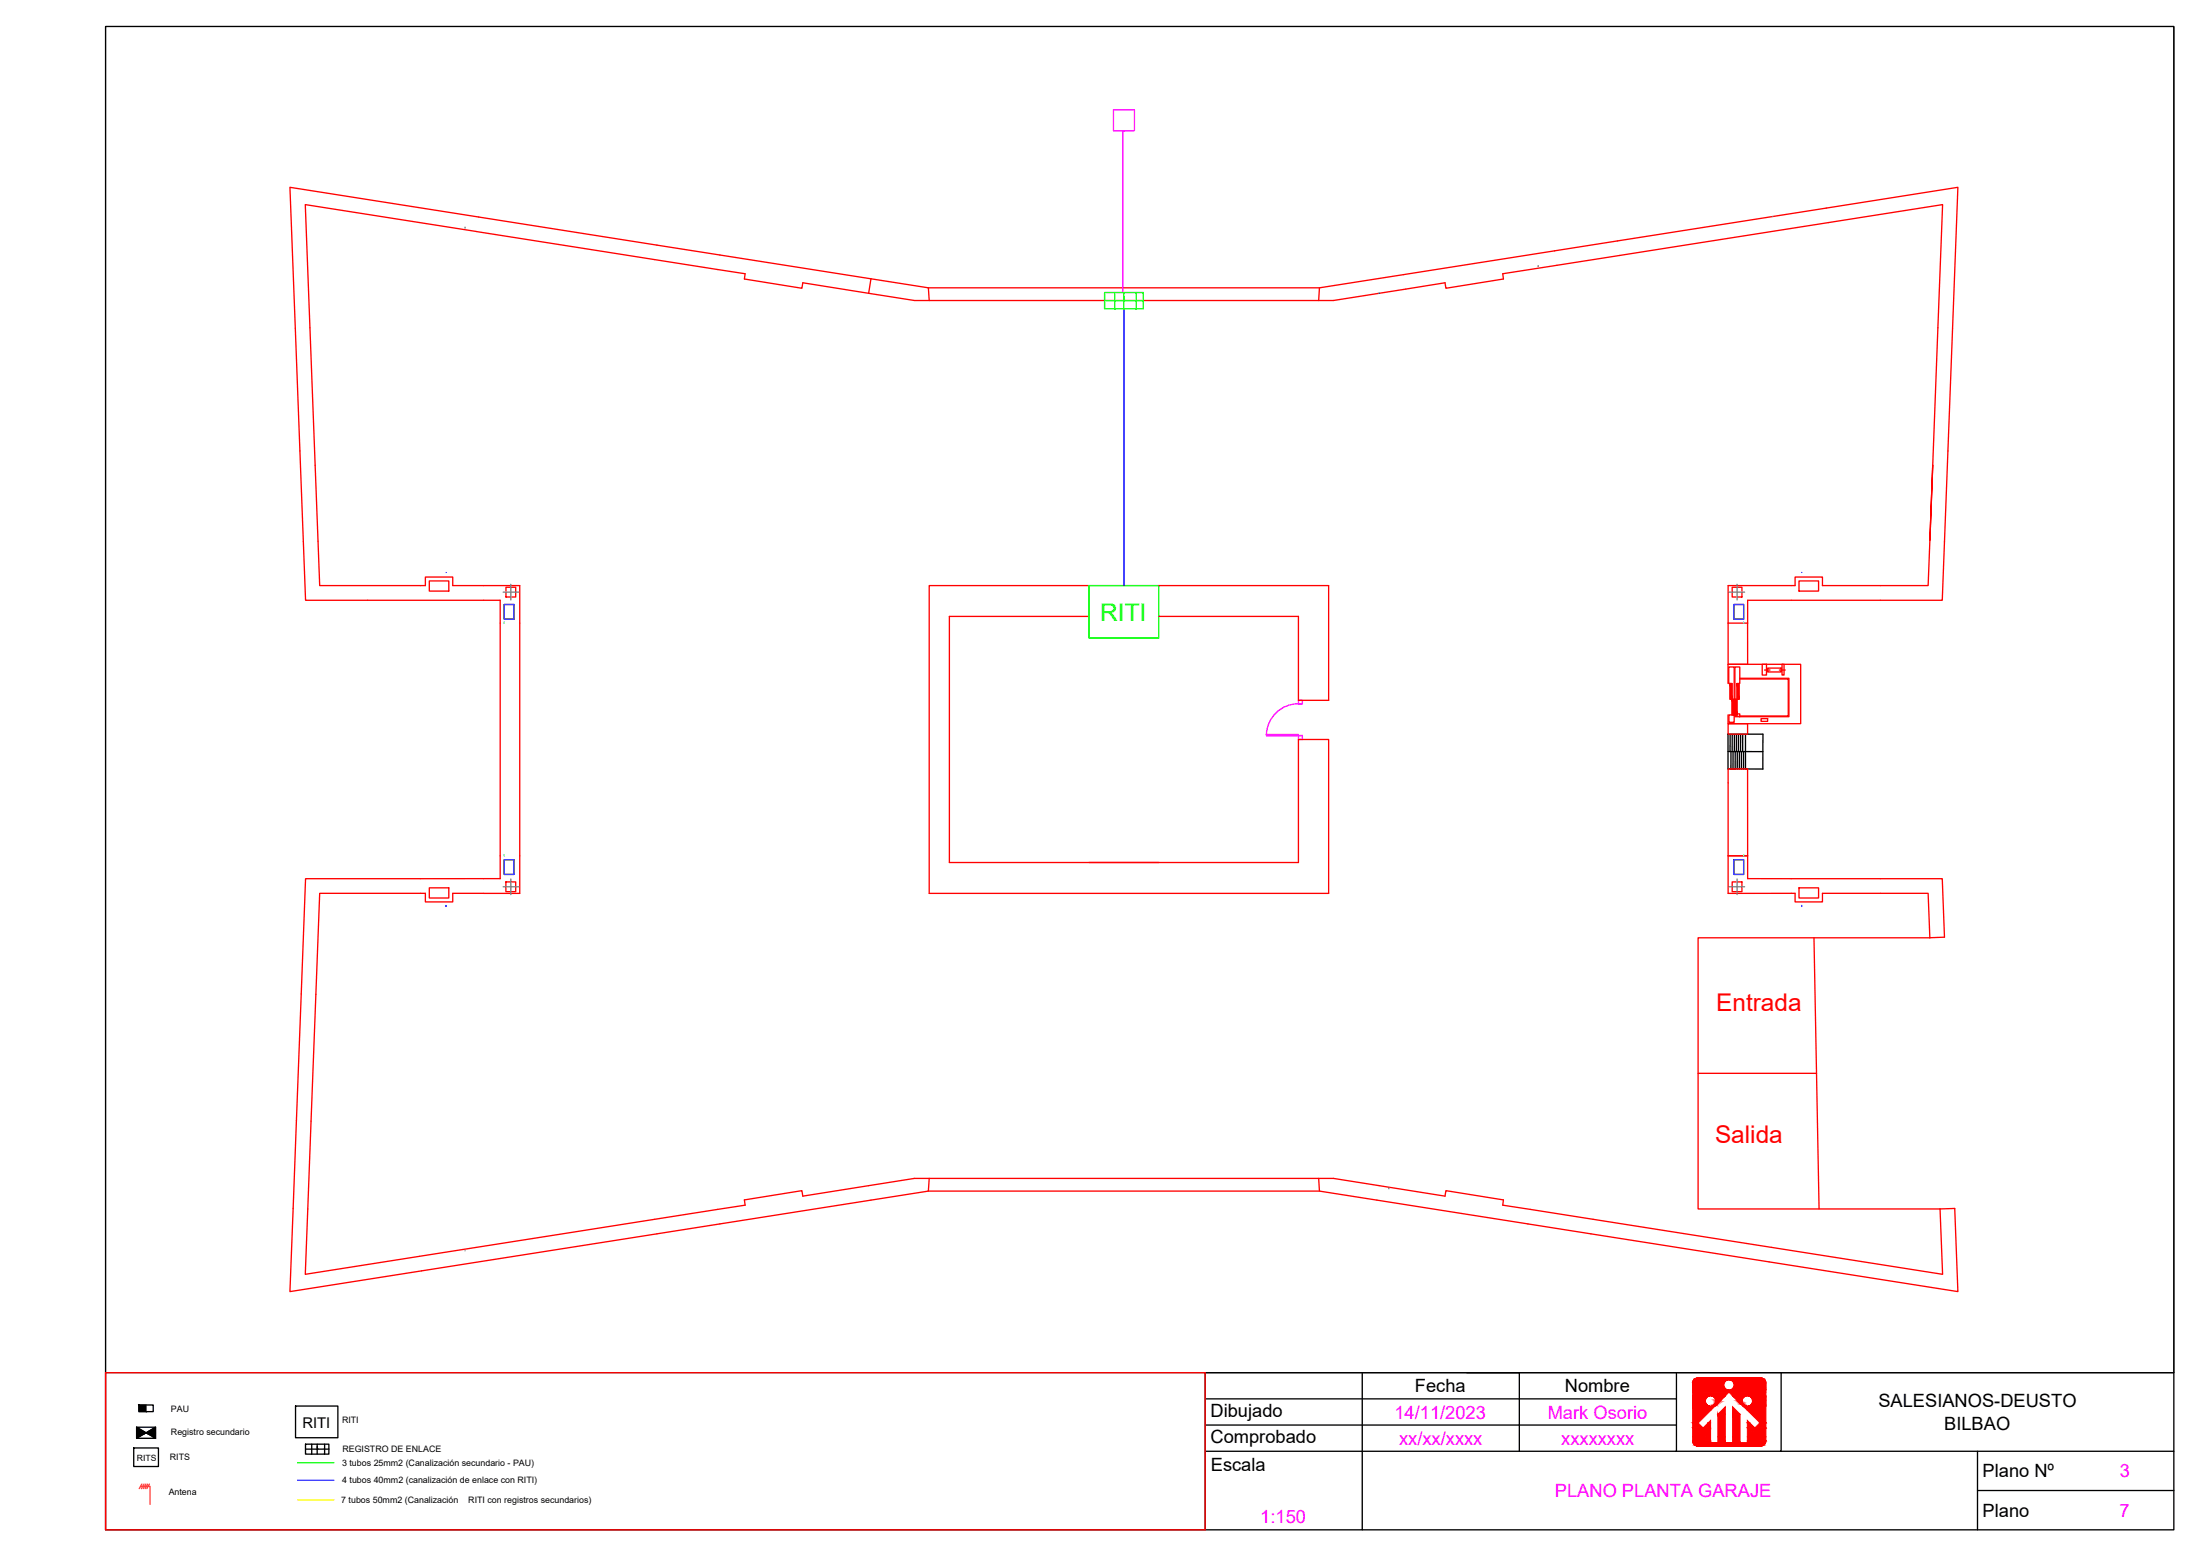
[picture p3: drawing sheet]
<svg xmlns="http://www.w3.org/2000/svg" width="420mm" height="297mm" viewBox="0 0 420 297" stroke-linecap="round" stroke-linejoin="round" font-family="sans-serif">
<!-- layer: edificio 2|1. MURO -->
<g fill="none" stroke="#f00" stroke-width=".25">
<path d="M165.9 56l8.8 1.4h79.9l21.4-3.4 .1 1 11-1.7-.1-1 84-13.2-1.9 49.7M165.9 56l-12.6-2-.1 1-11-1.7 .1-1-84-13.2 2.8 72.7h20.1v-1.6h5.3v1.6h12.8v58.7h-12.8v1.7h-5.3v-1.7h-20.1l-2.8 72.8 84-13.2-.1-1 11-1.8 .1 1 21.3-3.3h80l21.4 3.3 .1-1 11 1.8-.1 1 84 13.2-.5-12.5M166.3 53.2l-110.9-17.4 3 78.8h37.1v53.1h-37.1l-3 78.9 121.9-19.2 .2-2.4M166.3 53.2l11 1.7 .2 2.5M166.3 53.2l-.4 2.8M177.3 54.9h74.7M251.8 57.4l.2-2.5 121.9-19.1-3 78.8h-37.1v4.4M369.1 88.8l-.5 14.5 .5-14.5M82 110.9h3.7v1.9h-3.7zM96.3 115.4h1.8v2.8h-1.8zM208 111.8h-30.5v58.7h76.2v-29.3h-5.7v23.5h-66.7v-47h26.7M221.3 111.8h32.4v21.9h-5.7v-16h-26.7"/>
<path d="M331.1 115.4h1.9v2.8h-1.9zM343.6 110.9h3.7v1.9h-3.7zM368.6 103.3l-.4 8.5h-20.1v-1.6h-5.3v1.6h-12.8v15h3.8v-7.8h-3.8M330 138.2h3.8v2h-3.8zM82 169.5h3.7v1.9h-3.7zM96.3 164.1h1.8v2.8h-1.8zM330 163.4h3.8M331.1 164.1h1.9v2.8h-1.9zM343.6 169.5h3.7v1.9h-3.7zM346.4 179l1 51.8M368.6 179l2.8-.1-.5-11.2h-37.1v-20.9h-3.8v23.7h12.8v1.7h5.3v-1.7h20.1l.4 8.5h-44.3v51.8h46.2M324.3 204.9h22.6"/>
<path d="M177.3 227.4h74.7M251.8 225l.2 2.4 121.9 19.2-.6-15.9-2.8 .1"/>
</g>
<!-- layer: edificio 2|3. CARP -->
<path d="M96.3 119h.1M333 119h.1M96.3 163.4h.1M333 163.4h.1" fill="none" stroke="#0ff" stroke-width=".25"/>
<path d="M88.8 43.6h.1M293.8 50.9h.1M338.5 41.3h.1M88.8 238.8h.1M265.2 226.9h.1" fill="none" stroke="#767676" stroke-width=".25"/>
<!-- layer: edificio 2|1. MURO MODIF -->
<path d="M96.6 112.1h1.9v1.9h-1.9zM330.8 112.1h1.9v1.9h-1.9zM96.6 168.4h1.9v1.8h-1.9zM330.8 168.4h1.9v1.8h-1.9z" fill="none" stroke="#f00" stroke-width=".25"/>
<!-- layer: edificio 2|4.1 ESTR REFORMADO -->
<path d="M96.1 113h3M97.6 111.5v3M330.2 113h3M331.7 111.5v3M96.1 169.3h3M97.6 167.8v3M330.2 169.3h3M331.7 167.8v3" fill="none" stroke="#808080" stroke-width=".25"/>
<!-- layer: edificio 2|12. MOB ASEOS+COCINAS -->
<path d="M85.2 109.3h.1M344.1 109.3h.1M85.2 173h.1M344.1 173h.1" fill="none" stroke="#00f" stroke-width=".25"/>
<!-- layer: edificio 2|1. ESTR - CUBIERTA -->
<path d="M96.3 115.4h1.8v2.8h-1.8zM331.1 115.4h1.9v2.8h-1.9zM96.3 164.1h1.8v2.8h-1.8zM331.1 164.1h1.9v2.8h-1.9z" fill="none" stroke="#003fff" stroke-width=".25"/>
<!-- layer: edificio 2|12. MOBILIARIO -->
<path d="M263.4 56h.1" fill="none" stroke="#00f" stroke-width=".25"/>
<!-- layer: Localizacion -->
<g fill="#f00" stroke="#f00" stroke-width=".19">
<path d="M331.7 130.5l.4 3v-3zM331.7 130.5l.4 3h-.4z"/>
<path d="M330.4 130.5l.4 3v-3zM330.4 130.5l.4 3h-.4z"/>
<path d="M331.3 133.5l.4 2.8v-2.8zM331.3 133.5l.4 2.8h-.4z"/>
<path d="M331.3 136.3l.4 .2v-.2zM331.3 136.3l.4 .2h-.4z"/>
<path d="M330.8 133.5l.4 3v-3zM330.8 133.5l.4 3h-.4z"/>
</g>
<g fill="none" stroke="#f00" stroke-width=".25">
<path d="M330 130.5v-3.7h13.9v11.4h-13.9v-1.7M330.2 136.5h1v1.4h-1zM330.4 130.5h.4v3h-.4zM330.4 130.5h-.2v-3.2h1v6.2M330.8 133.5h.4v3h-.4zM331.3 133.5h.4v3h-.4zM331.3 136.5h.4v-.2h.6v.5h-1zM331.7 130.5h.4v3h-.4zM332.1 130.5h.2v-3.2h-1v6.2M332.3 129.6h9.2v7.1h-9.2M332.3 129.5h9.4v7.3h-9.4M336.3 137.2h1.3v.5h-1.3z"/>
<path d="M336.6 126.8h.8v2.1h-.8zM337 127.9h1M337.6 127.5h2.6v.8h-2.6zM339.8 127.9h1.1M340.3 126.8h.4v2.1h-.4zM20.2 262.1h210v29.9h-210z"/>
</g>
<!-- layer: edificio 2|Escaleras y ascensor -->
<g fill="none" stroke="#000" stroke-width=".25">
<path d="M330 143.5h3.4v3.3M330.4 140.2v3.3M330.6 143.5v3.3M330.8 140.2v3.3M331 143.5v3.3M331.2 140.2v3.3M331.4 143.5v3.3M331.6 140.2v3.3M331.8 143.5v3.3M332 140.2v3.3M332.2 143.5v3.3M332.4 140.2v3.3"/>
<path d="M332.6 143.5v3.3M332.8 140.2v3.3M333 143.5v3.3M333.4 140.2v3.3h3.3M336.7 140.2h-6.7v6.6h6.7M336.7 140.2v6.6"/>
</g>
<!-- layer: edificio 2|3. CARPINTERIA -->
<path d="M248 133.7h.7v.7h-.7zM248 134.3a6.1 6.1 0 0 0-6.1 5.9M241.9 140.2h6.1v.3h-6.1zM248 140.5l.7-.1v.8h-.7z" fill="none" stroke="#f0f" stroke-width=".25"/>
<!-- layer: edificio 2|arqueta + tubos -->
<path d="M212.7 21h4v4h-4zM214 25h.4v30.8M214.6 25h.3" fill="none" stroke="#f0f" stroke-width=".25"/>
<!-- layer: edificio 2|Telecomunicaciones -->
<path d="M211 55.8h7.3v3.2h-7.3zM211 57.4h7.3M212.9 55.8v3.2M214.6 55.8v3.2M217 55.8v3.2M208 111.8h13.3v10h-13.3zM56.9 279.2h6.9" fill="none" stroke="#0f0" stroke-width=".25"/>
<!-- layer: edificio 2|CABLE DE ENLACE A RITI -->
<path d="M214.6 59l.1 52.8M56.9 282.6h6.9" fill="none" stroke="#00f" stroke-width=".25"/>
<!-- layer: edificio 2|LEYENDA -->
<g fill="#000" stroke="#000" stroke-width=".19">
<path d="M26.1 272.5l1.8 1h-1.8zM26.1 273.7h1.5l-1.5 .9zM27.9 273.5h1.8v.2zM27.9 273.5l1.8-1v1z"/>
<path d="M26.5 268.2l1.4 1.3v-1.3zM26.5 268.2l1.4 1.3h-1.4z"/>
<path d="M27.9 273.5l.3 .2h1.5zM28.2 273.7h1.5v.9z"/>
<path d="M26.1 273.5l1.5 .2 .3-.2zM26.1 273.5l1.5 .2h-1.5z"/>
</g>
<path d="M25.5 276.4h4.8v3.6h-4.8zM26.1 272.5v2.1h3.6v-2.1h-3.6l3.6 2.1M26.5 268.2h2.8v1.3h-2.8zM29.7 272.5l-3.6 2.1M56.4 268.4h8.1v6.1h-8.1zM58.3 275.7h4.5v1.9h-4.5zM58.3 276.6h4.5M59.5 275.7v1.9M60.6 275.7v1.9M62 275.7v1.9" fill="none" stroke="#000" stroke-width=".25"/>
<!-- layer: edificio 2|CABLE DE REGISTROS SECUNDARIOS -->
<path d="M56.9 286.3h6.9" fill="none" stroke="#ff0" stroke-width=".25"/>
<!-- layer: edificio 2|Antena -->
<path d="M26.8 283.7h1.9v3.5M27.1 283.3l-.5 .9M27.5 283.3l-.5 .9M27.9 283.3l-.5 .9M28.2 283.3l-.5 .9M28.5 283.3l-.5 .9" fill="none" stroke="#ff7f00" stroke-width=".25"/>
<!-- layer: 0 -->
<path d="M20.2 5.1h395v257h-395z" fill="none" stroke="#000" stroke-width=".19"/>
<!-- layer: 1c16cajetinA3MARKOSORIO|Cajetin -->
<path d="M20.2 5.1h395v286.9h-395zM230.2 277h60M230.2 272h90M230.2 267h90M260.2 262.1v29.9M280.2 262.1h135M290.2 277v-14.9h-60v29.9M320.2 262.1v14.9h-30M340.2 262.1v14.9h-20M340.2 277h75" fill="none" stroke="#000" stroke-width=".25"/>
<!-- layer: 1c16cajetinA3MARKOSORIO|Logo_SD -->
<g fill="#f00" stroke="#f00" stroke-width=".19">
<path d="M329.5 268.5v1.5h-1.4z"/>
<path d="M330.9 268.5l1.4 1.5h-1.4z"/>
<path d="M326.2 271.6l.5-.4v.4z"/>
<path d="M333.7 271.2l.5 .4h-.5z"/>
<path d="M324.3 263l12.1 .1zM324.1 263.1h12.3z"/>
<path d="M324.1 263.1h12.5zM323.9 263.1h12.7z"/>
<path d="M323.9 263.1l12.9 .1zM323.8 263.2h13z"/>
<path d="M323.8 263.2l13.1 .1zM323.6 263.3h13.3z"/>
<path d="M323.6 263.3l13.4 .1-.1-.1zM323.6 263.3l13.4 .1h-13.5z"/>
<path d="M330.3 263.4h6.7zM330.3 263.4h6.7z"/>
<path d="M323.5 263.4h6.6zM323.5 263.4h6.6z"/>
<path d="M330.3 263.4h6.7zM330.3 263.4h6.7z"/>
<path d="M323.5 263.4h6.6zM323.5 263.4h6.4z"/>
<path d="M330.5 263.4l6.6 .1zM330.5 263.4l6.6 .1z"/>
<path d="M323.5 263.4h6.4zM323.5 263.4l6.3 .1z"/>
<path d="M330.6 263.5h6.5zM330.6 263.5h6.5z"/>
<path d="M323.4 263.5h6.4zM323.4 263.5h6.3z"/>
<path d="M330.7 263.5l6.4 .1zM330.7 263.5l6.4 .1z"/>
<path d="M323.4 263.5h6.3zM323.4 263.5l6.2 .1z"/>
<path d="M330.8 263.6l6.4 .1-.1-.1zM330.8 263.6l6.4 .1h-6.3z"/>
<path d="M323.4 263.6l6.1 .1 .1-.1zM323.4 263.6l6.1 .1h-6.2z"/>
<path d="M330.9 263.7h6.3zM330.9 263.7h6.3z"/>
<path d="M323.3 263.7h6.2zM323.3 263.7h6.2z"/>
<path d="M330.9 263.7l6.3 .2v-.2zM330.9 263.7l6.3 .2h-6.2z"/>
<path d="M323.3 263.7l6.1 .2 .1-.2zM323.3 263.7l6.1 .2h-6.1z"/>
<path d="M331 263.9h6.2zM331 263.9h6.2z"/>
<path d="M323.3 263.9h6.1zM323.3 263.9h6.1z"/>
<path d="M331 263.9l6.3 .1-.1-.1zM331 263.9l6.3 .1h-6.2z"/>
<path d="M323.3 263.9l6 .1 .1-.1zM323.3 263.9l6 .1h-6z"/>
<path d="M331.1 264h6.2zM331.1 264h6.2z"/>
<path d="M323.3 264h6zM323.3 264h6z"/>
<path d="M331.1 264l6.2 .2v-.2zM331.1 264l6.2 .2h-6.1z"/>
<path d="M323.3 264l5.9 .2 .1-.2zM323.3 264l5.9 .2h-5.9z"/>
<path d="M331.2 264.2l6.1 .2v-.2zM331.2 264.2l6.1 .2h-6.1z"/>
<path d="M323.3 264.2l5.9 .2v-.2zM323.3 264.2l5.9 .2h-5.9z"/>
<path d="M331.2 264.4l6.1 .2v-.2zM331.2 264.4l6.1 .2h-6.1z"/>
<path d="M323.3 264.4l5.9 .2v-.2zM323.3 264.4l5.9 .2h-5.9z"/>
<path d="M331.2 264.6l6.1 .1v-.1zM331.2 264.6l6.1 .1h-6.2z"/>
<path d="M323.3 264.6l6 .1-.1-.1zM323.3 264.6l6 .1h-6z"/>
<path d="M331.1 264.7l6.2 .2v-.2zM331.1 264.7l6.2 .2h-6.3z"/>
<path d="M323.3 264.7l6.1 .2-.1-.2zM323.3 264.7l6.1 .2h-6.1z"/>
<path d="M331 264.9l6.3 .1v-.1zM331 264.9l6.3 .1h-6.4z"/>
<path d="M323.3 264.9l6.2 .1-.1-.1zM323.3 264.9l6.2 .1h-6.2z"/>
<path d="M330.9 265l6.4 .2v-.2zM330.8 265.2l.1-.2 6.4 .2z"/>
<path d="M323.3 265l6.3 .2-.1-.2zM323.3 265l6.3 .2h-6.3z"/>
<path d="M330.8 265.2l6.5 .1zM330.6 265.3h6.7z"/>
<path d="M323.3 265.2l6.5 .1zM323.3 265.2l6.5 .1z"/>
<path d="M330.6 265.3h6.7zM330.5 265.3h6.8z"/>
<path d="M323.3 265.3h6.6zM323.3 265.3h6.6z"/>
<path d="M330.5 265.3l6.8 .1zM330.3 265.4h7z"/>
<path d="M323.3 265.3l6.8 .1zM323.3 265.3l6.8 .1z"/>
<path d="M323.3 265.4l14 .4v-.4zM323.3 265.4l14 .4h-14z"/>
<path d="M330.2 265.8l7.1 .7v-.7zM330.2 265.8l7.1 .7h-6.4z"/>
<path d="M323.3 265.8l6.2 .7 .7-.7zM323.3 265.8l6.2 .7h-6.2z"/>
<path d="M333.8 266.5h3.5zM333.8 266.5h3.5z"/>
<path d="M330.9 266.5h2.7zM330.9 266.5h2.5z"/>
<path d="M326.8 266.5h2.7zM326.8 266.5h2.7z"/>
<path d="M323.3 266.5h3.3zM323.3 266.5h3.1z"/>
<path d="M334 266.5l3.3 .1zM334 266.5l3.3 .1z"/>
<path d="M331 266.5h2.4zM331 266.5l2.3 .1z"/>
<path d="M327 266.5h2.5zM327 266.5l2.4 .1z"/>
<path d="M323.3 266.5h3.1zM323.3 266.5l3 .1z"/>
<path d="M334.1 266.6l3.2 .1zM334.1 266.6l3.2 .1z"/>
<path d="M331 266.6h2.3zM331 266.6l2.1 .1z"/>
<path d="M327.1 266.6h2.3zM327.1 266.6l2.2 .1z"/>
<path d="M323.3 266.6h3zM323.3 266.6l2.8 .1z"/>
<path d="M334.3 266.7l3 .1v-.1zM334.3 266.7l3 .1h-2.9z"/>
<path d="M331.1 266.7l1.9 .1 .1-.1zM331.1 266.7l1.9 .1h-1.8z"/>
<path d="M327.3 266.7l1.9 .1 .1-.1zM327.3 266.7l1.9 .1h-1.8z"/>
<path d="M323.3 266.7l2.7 .1 .1-.1zM323.3 266.7l2.7 .1h-2.7z"/>
<path d="M334.4 266.8l2.9 .1v-.1zM334.4 266.8l2.9 .1h-2.8z"/>
<path d="M331.2 266.8l1.7 .1 .1-.1zM331.2 266.8l1.7 .1h-1.5z"/>
<path d="M327.4 266.8l1.6 .1 .2-.1zM327.4 266.8l1.6 .1h-1.5z"/>
<path d="M323.3 266.8l2.6 .1 .1-.1zM323.3 266.8l2.6 .1h-2.6z"/>
<path d="M334.5 266.9l2.8 .2v-.2zM334.5 266.9l2.8 .2h-2.7z"/>
<path d="M331.4 266.9l1.4 .2 .1-.2zM331.4 266.9l1.4 .2h-1.3z"/>
<path d="M327.5 266.9l1.4 .2 .1-.2zM327.5 266.9l1.4 .2h-1.3z"/>
<path d="M323.3 266.9l2.5 .2 .1-.2zM323.3 266.9l2.5 .2h-2.5z"/>
<path d="M334.6 267.1l2.7 .2v-.2zM334.6 267.1l2.7 .2h-2.6z"/>
<path d="M331.5 267.1l1.2 .2 .1-.2zM331.5 267.1l1.2 .2h-1z"/>
<path d="M327.6 267.1l1.1 .2 .2-.2zM327.6 267.1l1.1 .2h-1z"/>
<path d="M323.3 267.1l2.4 .2 .1-.2zM323.3 267.1l2.4 .2h-2.4z"/>
<path d="M334.7 267.3l2.6 .1v-.1zM334.7 267.3l2.6 .1h-2.6z"/>
<path d="M331.7 267.3l1 .1v-.1zM331.7 267.3l1 .1h-.8z"/>
<path d="M327.7 267.3l.8 .1 .2-.1zM327.7 267.3l.8 .1h-.8z"/>
<path d="M323.3 267.3l2.4 .1v-.1zM323.3 267.3l2.4 .1h-2.4z"/>
<path d="M334.7 267.4l2.6 .2v-.2zM334.7 267.4l2.6 .2h-2.6z"/>
<path d="M331.9 267.4l.8 .2v-.2zM331.9 267.4l.8 .2h-.6z"/>
<path d="M327.7 267.4l.6 .2 .2-.2zM327.7 267.4l.6 .2h-.6z"/>
<path d="M323.3 267.4l2.4 .2v-.2zM323.3 267.4l2.4 .2h-2.4z"/>
<path d="M334.7 267.6l2.6 .2v-.2zM334.7 267.6l2.6 .2h-2.7z"/>
<path d="M332.1 267.6l.7 .2-.1-.2zM332.1 267.6l.7 .2h-.5z"/>
<path d="M327.7 267.6l.5 .2 .1-.2zM327.7 267.6l.5 .2h-.6z"/>
<path d="M323.3 267.6l2.5 .2-.1-.2zM323.3 267.6l2.5 .2h-2.5z"/>
<path d="M334.6 267.8l2.7 .2v-.2zM334.6 267.8l2.7 .2h-2.8z"/>
<path d="M332.3 267.8l.6 .2-.1-.2zM332.3 267.8l.6 .2h-.5z"/>
<path d="M327.6 267.8l.4 .2 .2-.2zM327.6 267.8l.4 .2h-.5z"/>
<path d="M323.3 267.8l2.6 .2-.1-.2zM323.3 267.8l2.6 .2h-2.6z"/>
<path d="M334.5 268l2.8 .1v-.1zM334.5 268l2.8 .1h-2.9z"/>
<path d="M332.4 268l.6 .1-.1-.1zM332.4 268l.6 .1h-.4z"/>
<path d="M327.5 268l.4 .1 .1-.1zM327.5 268l.4 .1h-.5z"/>
<path d="M323.3 268l2.7 .1-.1-.1zM323.3 268l2.7 .1h-2.7z"/>
<path d="M334.4 268.1l2.9 .1v-.1zM334.3 268.2l.1-.1 2.9 .1z"/>
<path d="M332.6 268.1l.5 .1zM332.6 268.1l.5 .1z"/>
<path d="M327.4 268.1l.3 .1 .2-.1zM327.3 268.2l.1-.1 .3 .1z"/>
<path d="M323.3 268.1l2.8 .1-.1-.1zM323.3 268.1l2.8 .1h-2.8z"/>
<path d="M334.3 268.2l3 .1zM334.1 268.3h3.2z"/>
<path d="M332.7 268.2l.6 .1zM332.7 268.2l.6 .1z"/>
<path d="M327.3 268.2h.4zM327.1 268.3h.5z"/>
<path d="M323.3 268.2l3 .1zM323.3 268.2l3 .1z"/>
<path d="M334.1 268.3l3.2 .1zM334 268.4h3.3z"/>
<path d="M332.8 268.3l.6 .1zM332.8 268.3l.6 .1z"/>
<path d="M327.1 268.3h.5zM327 268.4h.6z"/>
<path d="M323.3 268.3l3.1 .1zM323.3 268.3l3.1 .1z"/>
<path d="M334 268.4h3.3zM333.8 268.4h3.5z"/>
<path d="M332.9 268.4h.7zM332.9 268.4h.7z"/>
<path d="M327 268.4h.6zM326.8 268.4h.7z"/>
<path d="M323.3 268.4h3.3zM323.3 268.4h3.3z"/>
<path d="M332.9 268.4l4.4 3.2v-3.2zM332.9 268.4l4.4 3.2h-1.2z"/>
<path d="M336.1 271.6h1.2zM336.1 271.6h1.2z"/>
<path d="M333.7 271.6h.5zM333.7 271.6h.5z"/>
<path d="M326.2 271.6h.5zM326.2 271.6h.5z"/>
<path d="M323.3 268.4l1 3.2 3.2-3.2zM323.3 268.4l1 3.2h-1z"/>
<path d="M336.1 271.6l1.2 1v-1zM336.1 271.6l1.2 1h-2.2z"/>
<path d="M333.7 271.6l1.4 1-.9-1zM333.7 271.6l1.4 1h-1.4z"/>
<path d="M326.2 271.6l.5 1v-1zM326.2 271.6l.5 1h-1.4z"/>
<path d="M323.3 271.6l2 1-1-1zM323.3 271.6l2 1h-2z"/>
<path d="M333.7 272.6l3.6 2.4v-2.4zM333.7 272.6l3.6 2.4h-3.6z"/>
<path d="M323.3 272.6l3.4 2.4v-2.4zM323.3 272.6l3.4 2.4h-3.4z"/>
<path d="M333.7 275l3.5 .2 .1-.2zM333.7 275l3.5 .2h-3.5z"/>
<path d="M323.3 275l3.4 .2v-.2zM323.3 275l3.4 .2h-3.4z"/>
<path d="M333.7 275.2l3.5 .2v-.2zM333.7 275.2l3.5 .2h-3.5z"/>
<path d="M323.3 275.2l3.4 .2v-.2zM323.3 275.2l3.4 .2h-3.4z"/>
<path d="M330.9 270l1.4 5.5v-5.5zM330.9 270l1.4 5.5h-1.4z"/>
<path d="M328.1 270l1.4 5.5v-5.5zM328.1 270l1.4 5.5h-1.4z"/>
<path d="M333.7 275.4h3.5zM333.7 275.4l3.5 .1z"/>
<path d="M328.1 275.5h4.2zM328.1 275.5h4.2z"/>
<path d="M323.3 275.4l3.4 .1zM323.3 275.4l3.4 .1z"/>
<path d="M323.4 275.5h13.8zM323.4 275.5h13.7z"/>
<path d="M323.4 275.5l13.6 .2 .1-.2zM323.4 275.5l13.6 .2h-13.5z"/>
<path d="M323.5 275.7l13.4 .1 .1-.1zM323.5 275.7l13.4 .1h-13.3z"/>
<path d="M323.6 275.8l13.2 .1 .1-.1zM323.6 275.8l13.2 .1h-13z"/>
<path d="M323.8 275.9h13zM323.8 275.9l12.8 .1z"/>
<path d="M323.9 276h12.7zM323.9 276h12.5z"/>
<path d="M324.1 276h12.3zM324.1 276h12.2z"/>
</g>
<path d="M323.3 267.3h1.5M323.3 274.3h1.5M326.7 263v3.5M326.7 269.2h.1M327.7 267.3h1M328.1 274.3h1.4M330.9 274.3h.9M331.8 267.3h.1M333.7 263v3.5M333.7 269.2h.1M333.7 274.3h3.6M334.7 267.3h2.6" fill="none" stroke="#f00" stroke-width=".25"/>
<!-- layer: 1c16cajetinA3MARKOSORIO|Caj_Texto_Fijo -->
<path d="M377.7 277v15M377.7 284.5h37.5" fill="none" stroke="#000" stroke-width=".25"/>
<text font-size="4.7" fill="#0f0" x="210.1" y="118.6">RITI</text>
<g font-size="4.7" fill="#f00">
<text x="327.8" y="193">Entrada</text>
<text x="327.5" y="218.3">Salida</text>
</g>
<g font-size="3.5">
<text x="270.2" y="265.8">Fecha</text>
<text x="298.9" y="265.8">Nombre</text>
<text x="358.7" y="268.7">SALESIANOS-DEUSTO</text>
<text x="231.2" y="270.4">Dibujado</text>
<text x="231.2" y="275.5">Comprobado</text>
<text x="371.3" y="272.9">BILBAO</text>
<text x="231.2" y="280.8">Escala</text>
<text x="378.6" y="282">Plano Nº</text>
<text x="378.6" y="289.5">Plano</text>
</g>
<g font-size="3.5" fill="#f0f">
<text x="266.3" y="270.8">14/11/2023</text>
<text x="267.2" y="275.8">xx/xx/xxxx</text>
<text x="295.6" y="270.8">Mark Osorio</text>
<text x="298.2" y="275.8">xxxxxxxx</text>
<text x="297" y="285.8">PLANO PLANTA GARAJE</text>
<text x="404.8" y="282">3</text>
<text x="240.7" y="290.8">1:150</text>
<text x="404.8" y="289.5">7</text>
</g>
<text font-size="2.8" x="57.8" y="272.5">RITI</text>
<g font-size="1.7">
<text x="32.6" y="269.6">PAU</text>
<text x="32.6" y="274">Registro secundario</text>
<text x="65.3" y="271.7">RITI</text>
<text x="32.4" y="278.8">RITS</text>
<text x="65.3" y="279.8">3 tubos 25mm2 (Canalización secundario - PAU)</text>
<text x="65.4" y="277.2">REGISTRO DE ENLACE</text>
<text x="32.2" y="285.3">Antena</text>
<text x="65.2" y="286.9">7 tubos 50mm2 (Canalización</text>
<text x="65.4" y="283.2">4 tubos 40mm2 (canalización de enlace con RITI)</text>
<text x="89.4" y="286.9">RITI con registros secundarios)</text>
</g>
<text font-size="1.6" x="26.2" y="278.9">RITS</text>
</svg>
